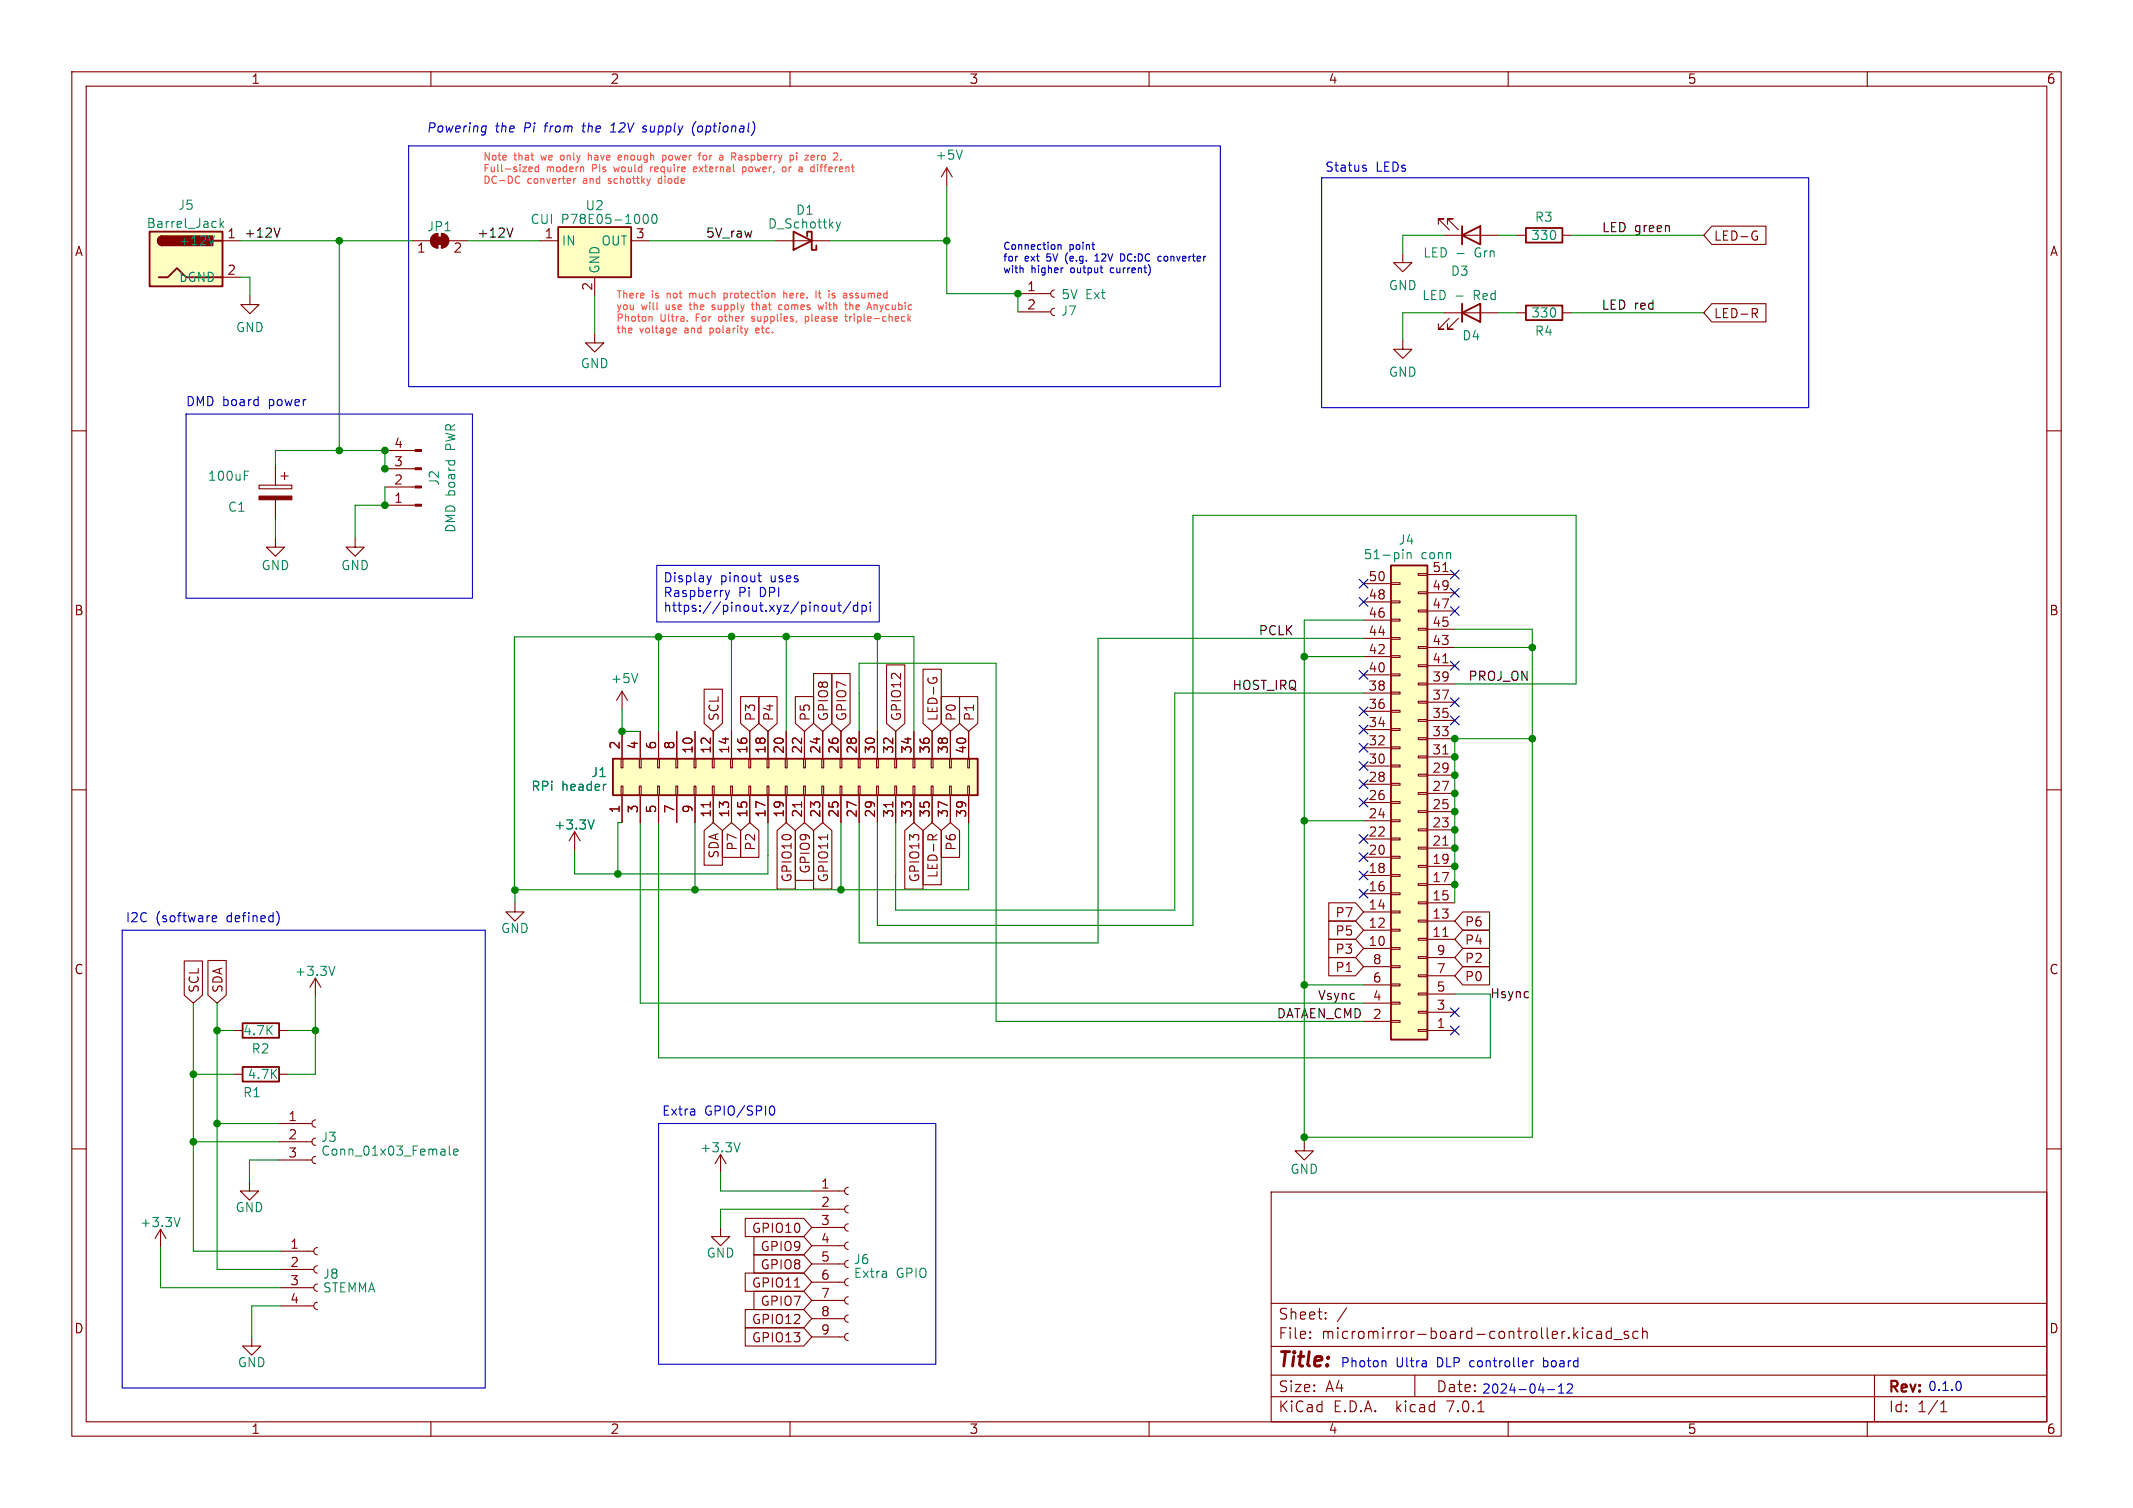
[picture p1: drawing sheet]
<svg xmlns="http://www.w3.org/2000/svg" width="297mm" height="210mm" viewBox="0 0 297 210" stroke-linecap="round" stroke-linejoin="round" font-family="sans-serif">
<g fill="none" stroke="#840000" stroke-width=".15">
<path d="M10 10h277v190h-277zM12 12h273v186h-273zM60 10v2M110 10v2M160 10v2M210 10v2M260 10v2M31 33.5h2.5M31 38.6h2.5M57.4 33.5h2.5M60.3 32.8l.7-.3v2a1.02 1.02 0 0 1-1-.6 1.02 1.02 0 0 1 .3-1.1zM61.5 32.5a1.02 1.02 0 0 1 1 1 1.02 1.02 0 0 1-1 1z"/>
<path d="M62.5 33.5h2.5M75.2 33.5h2.5M82.8 38.6v2.5M87.9 33.5h2.5M107.9 33.5h7.7M131.8 23.4l-.7 1.2M131.8 23.4v2.5M131.8 23.4l.8 1.2M195.3 35.3v1.3h-1.2l1.2 1.2 1.3-1.2h-1.3M200.3 31.2v-.7h.7h-.7l1.5 1.5M201 32.8h7.7M201.5 31.2v-.7h.8h-.8l1.6 1.5"/>
<path d="M211.2 32.8h1.3M217.6 32.8h1.2M238.3 31.5h7.6v2.5h-7.6l-1.1-1.2zM244.5 32.9h.2v.4l-.2 .1M244.5 32.2h.2M10 60h2M34.8 41.1v1.3h1.3l-1.3 1.3-1.3-1.3h1.3M82.8 46.5v1.3h1.3l-1.3 1.2-1.3-1.2h1.3M141.7 43.4h4.6M141.7 40.9h4.6M146.8 42.9a.51 .51 0 0 0-.5 .5 .51 .51 0 0 0 .5 .5M146.8 40.4a.51 .51 0 0 0-.5 .5 .51 .51 0 0 0 .5 .5"/>
<path d="M195.3 47.4v1.2h1.3l-1.3 1.3-1.2-1.3h1.2M201 43.6h7.7M201.8 44.3l-1.5 1.5h.7h-.7v-.7M203.1 44.3l-1.6 1.5h.8h-.8v-.7M211.2 43.6h1.3M217.6 43.6h1.2M238.3 42.3h7.6v2.5h-7.6l-1.1-1.2zM244.3 43.6l.4 .6M244.5 43l.2 .2v.3l-.2 .1M285 60h2M36.1 67.6h4.5v.5h-4.5zM38.4 74.9v1.3h1.2l-1.2 1.3-1.3-1.3h1.3"/>
<path d="M38.4 64.8v2.8M38.4 69.6v2.8M39.1 66.3h1M39.6 65.8v1M49.5 74.9v1.3h1.2l-1.2 1.3-1.3-1.3h1.3M53.6 62.7h4.2M53.6 65.3h4.2M53.6 67.8h4.2M53.6 70.4h4.2M197.5 79.9h1.3v.2h-1.3zM200.9 79.6h.7M86.6 96.3l-.7 1.2"/>
<path d="M86.6 96.3v2.5M86.6 96.3l.8 1.2M98 96h2.6v4.7l-1.3 1.2-1.3-1.2zM103.1 97h2.6v3.7l-1.3 1.2-1.3-1.2zM105.7 97h2.5v3.7l-1.3 1.2-1.2-1.2zM110.7 97h2.6v3.7l-1.3 1.2-1.3-1.2zM113.3 93.8h2.5v6.9l-1.2 1.2-1.3-1.2zM115.8 93.8h2.6v6.9l-1.3 1.2-1.3-1.2zM123.4 92.6h2.6v8.1l-1.3 1.2-1.3-1.2zM128.5 93.2h2.6v7.5l-1.3 1.2-1.3-1.2zM129.3 94.4l-.1 .2M129.9 94.6v-.2h.5l.1 .2"/>
<path d="M131.1 97h2.5v3.7l-1.3 1.2-1.2-1.2zM133.6 97h2.5v3.7l-1.2 1.2-1.3-1.2zM189.9 99.1h3.8M189.9 96.5h3.8M189.9 94h3.8M189.9 91.4h3.8M189.9 88.9h3.8M189.9 86.4h3.8M189.9 83.8h3.8M189.9 81.3h3.8M193.7 81.2h1.2v.2h-1.2zM193.7 83.7h1.2v.2h-1.2z"/>
<path d="M193.7 86.2h1.2v.3h-1.2zM193.7 88.8h1.2v.2h-1.2zM193.7 91.3h1.2v.3h-1.2zM193.7 93.9h1.2v.2h-1.2zM193.7 96.4h1.2v.2h-1.2zM193.7 98.9h1.2v.3h-1.2zM197.5 82.4h1.3v.3h-1.3zM197.5 85h1.3v.2h-1.3zM197.5 87.5h1.3v.3h-1.3zM197.5 90h1.3v.3h-1.3zM197.5 92.6h1.3v.2h-1.3zM197.5 95.1h1.3v.3h-1.3z"/>
<path d="M197.5 97.7h1.3v.2h-1.3zM198.8 97.8h3.8M198.8 95.3h3.8M198.8 92.7h3.8M198.8 90.2h3.8M198.8 87.6h3.8M198.8 85.1h3.8M198.8 82.6h3.8M198.8 80h3.8M200.9 92.3h.7M10 110h2M80 115.8l-.8 1.3"/>
<path d="M80 115.8v2.6M80 115.8l.8 1.3M86.5 109.5h.2v1.2h-.2zM86.5 105.7h.2v1.2h-.2zM86.6 101.9v3.8M86.6 110.7v3.9M89 109.5h.3v1.2h-.3zM89 105.7h.3v1.2h-.3zM89.2 101.9v3.8M89.2 110.7v3.9M91.6 109.5h.2v1.2h-.2zM91.6 105.7h.2v1.2h-.2z"/>
<path d="M91.7 101.9v3.8M91.7 110.7v3.9M94.1 109.5h.3v1.2h-.3zM94.1 105.7h.3v1.2h-.3zM94.2 101.9v3.8M94.2 110.7v3.9M96.6 109.5h.3v1.2h-.3zM96.6 105.7h.3v1.2h-.3zM96.8 101.9v3.8M96.8 110.7v3.9M98 115.7l1.3-1.1 1.3 1.1v4.8h-2.6zM98.9 111.7v.7"/>
<path d="M99.2 109.5h.2v1.2h-.2zM99.2 105.7h.2v1.2h-.2zM99.3 101.9v3.8M99.3 110.7v3.9M100.6 115.7l1.3-1.1 1.2 1.1v3.7h-2.5zM101.7 109.5h.3v1.2h-.3zM101.7 105.7h.3v1.2h-.3zM101.9 101.9v3.8M101.9 110.7v3.9M103.1 115.7l1.3-1.1 1.3 1.1v3.7h-2.6zM104.3 109.5h.2v1.2h-.2zM104.3 105.7h.2v1.2h-.2z"/>
<path d="M104.4 101.9v3.8M104.4 110.7v3.9M106.8 109.5h.3v1.2h-.3zM106.8 105.7h.3v1.2h-.3zM106.9 101.9v3.8M106.9 110.7v3.9M108.2 115.7l1.3-1.1 1.2 1.1v8.1h-2.5zM109.3 109.5h.3v1.2h-.3zM109.3 105.7h.3v1.2h-.3zM109.5 101.9v3.8M109.5 110.7v3.9M110.7 115.7l1.3-1.1 1.3 1.1v6.9h-2.6z"/>
<path d="M111.6 111.7v.7M111.9 109.5h.2v1.2h-.2zM111.9 105.7h.2v1.2h-.2zM112 101.9v3.8M112 110.7v3.9M113.3 115.7l1.3-1.1 1.2 1.1v8.1h-2.5zM114.4 109.5h.3v1.2h-.3zM114.4 105.7h.3v1.2h-.3zM114.6 101.9v3.8M114.6 110.7v3.9M115.2 116.2v.8M117 109.5h.2v1.2h-.2z"/>
<path d="M117 105.7h.2v1.2h-.2zM117.1 101.9v3.8M117.1 110.7v3.9M119.5 109.5h.3v1.2h-.3zM119.5 105.7h.3v1.2h-.3zM119.6 101.9v3.8M119.6 110.7v3.9M122 109.5h.3v1.2h-.3zM122 105.7h.3v1.2h-.3zM122.2 101.9v3.8M122.2 110.7v3.9M124.3 111.7v.7"/>
<path d="M124.6 109.5h.2v1.2h-.2zM124.6 105.7h.2v1.2h-.2zM124.7 101.9v3.8M124.7 110.7v3.9M126 115.7l1.3-1.1 1.2 1.1v8.1h-2.5zM127.1 109.5h.3v1.2h-.3zM127.1 105.7h.3v1.2h-.3zM127.3 101.9v3.8M127.3 110.7v3.9M128.5 115.7l1.3-1.1 1.3 1.1v7.5h-2.6zM129.2 117v-.5l.2-.3 .4 .1 .1 .7M129.7 109.5h.2v1.2h-.2z"/>
<path d="M129.7 105.7h.2v1.2h-.2zM129.8 101.9v3.8M129.8 110.7v3.9M130.5 116.2l-.6 .4M131.1 115.7l1.2-1.1 1.3 1.1v3.7h-2.5zM132.2 109.5h.3v1.2h-.3zM132.2 105.7h.3v1.2h-.3zM132.3 101.9v3.8M132.3 110.7v3.9M134.7 109.5h.3v1.2h-.3zM134.7 105.7h.3v1.2h-.3zM134.9 101.9v3.8"/>
<path d="M134.9 110.7v3.9M189.9 119.4h3.8M189.9 116.8h3.8M189.9 114.3h3.8M189.9 111.8h3.8M189.9 109.2h3.8M189.9 106.7h3.8M189.9 104.1h3.8M189.9 101.6h3.8M193.7 101.5h1.2v.2h-1.2zM193.7 104h1.2v.3h-1.2zM193.7 106.6h1.2v.2h-1.2z"/>
<path d="M193.7 109.1h1.2v.2h-1.2zM193.7 111.6h1.2v.3h-1.2zM193.7 114.2h1.2v.2h-1.2zM193.7 116.7h1.2v.3h-1.2zM193.7 119.3h1.2v.2h-1.2zM197.5 100.2h1.3v.3h-1.3zM197.5 102.7h1.3v.3h-1.3zM197.5 105.3h1.3v.2h-1.3zM197.5 107.8h1.3v.3h-1.3zM197.5 110.4h1.3v.2h-1.3zM197.5 112.9h1.3v.3h-1.3zM197.5 115.4h1.3v.3h-1.3z"/>
<path d="M197.5 118h1.3v.2h-1.3zM198.8 118.1h3.8M198.8 115.6h3.8M198.8 113h3.8M198.8 110.5h3.8M198.8 108h3.8M198.8 105.4h3.8M198.8 102.9h3.8M198.8 100.3h3.8M200.9 117.7h.7M200.9 105h.7M285 110h2"/>
<path d="M25.7 133.8h2.5v4.8l-1.3 1.1-1.2-1.1zM29 133.8h2.5v4.8l-1.3 1.1-1.2-1.1zM43.9 136.2l-.7 1.3M43.9 136.2v2.6M43.9 136.2l.8 1.3M71.7 125.7v1.3h1.3l-1.3 1.3-1.3-1.3h1.3M185 125.7h3.8l1.1 1.3-1.1 1.3h-3.8zM185 133.3h3.8l1.1 1.3-1.1 1.3h-3.8zM185 130.8h3.8l1.1 1.3-1.1 1.3h-3.8zM185 128.3h3.8l1.1 1.2-1.1 1.3h-3.8zM189.9 132.1h3.8M189.9 129.5h3.8"/>
<path d="M189.9 127h3.8M189.9 124.5h3.8M189.9 121.9h3.8M189.9 139.7h3.8M189.9 137.2h3.8M189.9 134.6h3.8M193.7 121.8h1.2v.2h-1.2zM193.7 124.3h1.2v.3h-1.2zM193.7 126.9h1.2v.2h-1.2zM193.7 129.4h1.2v.3h-1.2zM193.7 132h1.2v.2h-1.2zM193.7 134.5h1.2v.2h-1.2z"/>
<path d="M193.7 137h1.2v.3h-1.2zM193.7 139.6h1.2v.2h-1.2zM197.5 120.5h1.3v.3h-1.3zM197.5 123.1h1.3v.2h-1.3zM197.5 125.6h1.3v.3h-1.3zM197.5 128.1h1.3v.3h-1.3zM197.5 130.7h1.3v.2h-1.3zM197.5 133.2h1.3v.3h-1.3zM197.5 135.8h1.3v.2h-1.3zM197.5 138.3h1.3v.3h-1.3zM198.8 130.8h3.8M198.8 128.3h3.8"/>
<path d="M198.8 125.7h3.8M198.8 123.2h3.8M198.8 120.7h3.8M198.8 138.4h3.8M198.8 135.9h3.8M198.8 133.4h3.8M200.9 130.4h.7M203.7 129.5h3.7v2.6h-3.7l-1.1-1.3zM203.7 127h3.7v2.5h-3.7l-1.1-1.2zM203.7 132.1h3.7v2.5h-3.7l-1.1-1.2zM203.7 134.6h3.7v2.6h-3.7l-1.1-1.3zM10 160h2"/>
<path d="M32.5 143.5h1.3M32.5 149.6h1.3M38.9 159h4.5M38.9 156.5h4.5M38.9 143.5h1.2M38.9 149.6h1.2M43.9 158.5a.51 .51 0 0 0-.5 .5 .51 .51 0 0 0 .5 .5M43.9 156a.51 .51 0 0 0-.5 .5 .51 .51 0 0 0 .5 .5M181.6 159v1.3h1.3l-1.3 1.2-1.3-1.2h1.3M189.9 142.2h3.8M193.7 142.1h1.2v.3h-1.2zM197.5 140.8h1.3v.3h-1.3z"/>
<path d="M197.5 143.4h1.3v.2h-1.3zM198.8 143.5h3.8M198.8 141h3.8M285 160h2M22.4 171.2l-.8 1.3M22.4 171.2v2.5M22.4 171.2l.7 1.3M34.7 164.6v1.3h1.3l-1.3 1.2-1.2-1.2h1.2M38.9 161.5h4.5M39.1 179.3h4.6M39.1 176.8h4.6M39.1 174.2h4.6"/>
<path d="M43.9 161a.51 .51 0 0 0-.5 .5 .51 .51 0 0 0 .5 .6M44.2 178.8a.51 .51 0 0 0-.5 .5 .51 .51 0 0 0 .5 .5M44.2 176.3a.51 .51 0 0 0-.5 .5 .51 .51 0 0 0 .5 .5M44.2 173.7a.51 .51 0 0 0-.5 .5 .51 .51 0 0 0 .5 .6M100.3 170.9v1.3h1.3l-1.3 1.3-1.2-1.3h1.2M100.3 160.8l-.7 1.3M100.3 160.8v2.5M100.3 160.8l.8 1.3M103.8 169.7h8.1l1.1 1.2-1.1 1.3h-8.1zM103.8 177.3h8.1l1.1 1.3-1.1 1.2h-8.1zM105 172.2h6.9l1.1 1.3-1.1 1.3h-6.9zM105 179.8h6.9l1.1 1.3-1.1 1.3h-6.9z"/>
<path d="M105 174.8h6.9l1.1 1.2-1.1 1.3h-6.9zM110.6 179.2h.8M113 178.6h4.6M113 176h4.6M113 173.5h4.6M113 170.9h4.6M113 168.4h4.6M113 165.9h4.6M118.1 178.1a.51 .51 0 0 0-.5 .5 .51 .51 0 0 0 .5 .5M118.1 175.5a.51 .51 0 0 0-.5 .5 .51 .51 0 0 0 .5 .5M118.1 173a.51 .51 0 0 0-.5 .5 .51 .51 0 0 0 .5 .5M118.1 170.4a.51 .51 0 0 0-.5 .5 .51 .51 0 0 0 .5 .6"/>
<path d="M118.1 167.9a.51 .51 0 0 0-.5 .5 .51 .51 0 0 0 .5 .5M118.1 165.4a.51 .51 0 0 0-.5 .5 .51 .51 0 0 0 .5 .5M177 166h108v32h-108zM35.1 186.2v1.3h1.2l-1.2 1.2-1.3-1.2h1.3M39.1 181.9h4.6M44.2 181.4a.51 .51 0 0 0-.5 .5 .51 .51 0 0 0 .5 .5M60 198v2M103.8 184.9h8.1l1.1 1.3-1.1 1.3h-8.1zM103.8 182.4h8.1l1.1 1.2-1.1 1.3h-8.1zM110 198v2M113 186.2h4.6M113 183.6h4.6"/>
<path d="M113 181.1h4.6M118.1 185.7a.51 .51 0 0 0-.5 .5 .51 .51 0 0 0 .5 .5M118.1 183.1a.51 .51 0 0 0-.5 .5 .51 .51 0 0 0 .5 .6M118.1 180.6a.51 .51 0 0 0-.5 .5 .51 .51 0 0 0 .5 .5M160 198v2M177 194.5h108M177 191.5h108M177 187.5h108M177 181.5h108M182.4 186.3h.1l-.1 .1M182.4 185.5h.1l-.1 .1M184.6 183.6v.1"/>
<path d="M184.6 182.8v.1M197 191.5v3M205.8 196.6h.8M210 198v2M220.4 184.9v.1M220.4 185.4v1M220.4 184.9l-.1 .1h.1M221.7 185.5l-.4-.1-.3 .3v.4l.1 .2 .2 .1 .4-.1M222.4 185.5l.1-.1 .4 .1 .1 .9M223 185.8h-.5a.29 .29 0 0 0-.2 .3 .29 .29 0 0 0 .2 .3l.5-.1M224.4 185.5l-.5-.1-.3 .3v.4l.2 .2 .1 .1 .5-.1M224.4 184.9v1.5"/>
<path d="M224.7 186.5h1.2M226.7 185.5l-.3-.1-.3 .2 .1 .2 .5 .2 .1 .1-.1 .2-.1 .1-.5-.1M228.1 185.5l-.5-.1-.2 .3v.4l.1 .2 .1 .1 .5-.1M228.7 185.5a.37 .37 0 0 1 .7 .1v.8M228.7 184.9v1.5M260 198v2M261 191.5v6.5M270.2 196.6h.9M270.2 195.5l.4-.4v1.5"/>
</g>
<g fill="none" stroke="#840000" stroke-width=".25">
<path d="M20.8 32.3h10.2v7.6h-10.2zM22.1 38.6h1.3l1.2-1.3 1.3 1.3h5.1M22.6 32.9a.64 .64 0 0 0-.6 .6 .64 .64 0 0 0 .6 .7M29.7 33.5h1.3M77.7 31.6h10.2v7h-10.2zM110.5 32.3l2.5 1.2-2.5 1.3zM112.4 32.9v-.6h.6v2.5h.7v-.6M203.6 32.8l2.5-1.3v2.5zM203.6 31.5v2.5M212.5 31.8h5.1v2h-5.1zM203.6 43.6l2.5-1.3v2.5zM203.6 42.3v2.5"/>
<path d="M212.5 42.5h5.1v2.1h-5.1zM193.7 78.7h5.1v66.1h-5.1zM85.3 105.7h50.8v5h-50.8zM33.8 142.5h5.1v2h-5.1zM33.8 148.6h5.1v2h-5.1z"/>
</g>
<g fill="none" stroke="#008484" stroke-width=".15">
<path d="M29.9 32.8l-.5 1.3M30.7 30.4v1.3M30.8 31.2l.3 .5M31.1 30.8l-.4 .5M89.7 29.9h.3a.79 .79 0 0 1 0 1.2h-.2a.84 .84 0 0 1-.1-1.2zM90.9 30l.3-.1a.79 .79 0 0 1 0 1.2h-.3l-.1-.2v-.6zM116.4 30.9l.3 .9M116.7 31.8l-.1 .3-.2 .1M117 30.9l-.3 .9M134 20.9l-.4 1.3M202.9 35.3h1M202.7 41.2h1"/>
<path d="M34 65.6h.6M195.3 77v.8M195.9 77v.8M195.9 77.1l.2-.1h.3l.1 .8M88.8 93.8l-.4 1.3M82.7 114.2l-.4 1.2M84.3 109.2h.1M46.6 134.6l-.4 1.2M62.6 159.6v1.1l.1 .2M103.1 159.1l-.5 1.3M25.1 169.6l-.5 1.2M63.2 160.4l.6-.1-.1-.2-.3-.1-.2 .2v.6h.5"/>
</g>
<g fill="#ffffc2" stroke="#ffffc2" stroke-width=".14">
<path d="M193.7 78.7h5.1v66.1h-5.1z"/>
<path d="M77.7 31.6h10.2v7h-10.2z"/>
<path d="M20.8 32.3h10.2v7.6h-10.2z"/>
<path d="M85.3 105.7h50.8v5h-50.8z"/>
</g>
<g fill="#840000" stroke="#840000" stroke-width=".15">
<path d="M60.7 33h1v1h-1z"/>
<path d="M60.3 32.8l.7-.3v2a1.02 1.02 0 0 1-1-.6 1.02 1.02 0 0 1 .3-1.1z"/>
<path d="M61.5 32.5a1.02 1.02 0 0 1 1 1 1.02 1.02 0 0 1-1 1z"/>
<path d="M57.8 62.6h.9v.3h-.9z"/>
<path d="M57.8 65.2h.9v.2h-.9z"/>
<path d="M57.8 67.7h.9v.2h-.9z"/>
<path d="M57.8 70.2h.9v.3h-.9z"/>
<path d="M36.1 69.1h4.5v.5h-4.5z"/>
</g>
<g fill="#840000" stroke="#840000" stroke-width=".25">
<path d="M22.2 33.1l.4-.2v1.3a.63 .63 0 0 1-.6-.4 .63 .63 0 0 1 .2-.7z"/>
<path d="M22.6 32.9h7v1.3h-7z"/>
</g>
<path d="M39 31.8l-.4 1.2M71.4 31.8l-.4 1.2" fill="none" stroke="#000" stroke-width=".15"/>
<g fill="none" stroke="#0000c2" stroke-width=".15">
<path d="M67.3 17.5l.4 .1M67.6 18.3l-.1 .1M67.7 17.5l-.2 1.2M85 18.4h.7M85.2 17.4l-.1 .1M96.5 17.5l-.1 .5 .2 .8M104.9 17l.2 .8-.2 .7M56.9 20.3h113v33.5h-113zM147.3 34.1v.6M147.3 34.2l.2-.1h.2v.6M147.9 37.3h.1M152 34.1h.4"/>
<path d="M152.3 34.7h.1M152.5 36.4h.5M152.7 35.5l-.2 .1M156.4 35.4h-.4v1l.4-.1M160.1 37.3v.6M161.4 35.7h.3M161.7 36.3l-.3 .1M184 24.8h67.8v32h-67.8zM190.1 23.4l.2 .2-.2 .2M190.1 23l.1 .1M25.9 57.7h39.9v25.6h-39.9zM91.4 78.7h31v7.9h-31z"/>
<path d="M99 80.2l-.3 .8M101 82.2l.3 .9M101.3 83.1l-.2 .3M101.6 82.2l-.3 .9M105.5 80.2h.5M105.7 80.8l.1 .2h.2M114.5 84.4l.2-.1 .4 .1v.5l-.1 .2h-.3l-.2-.1zM115.7 84.3v.8h.3l.2-.1M116.2 84.3v.8M116.6 84.3h.5M116.8 83.9v1.1l.1 .1h.2M118.5 83.8l-1.1 1.6"/>
<path d="M119.4 84.4l-.3-.1-.3 .2v.4l.1 .2h.5M119.4 83.9v1.2M120 84.4l.4-.1 .2 .2v.4l-.1 .2h-.5M120 84.3v1.3M121.2 83.9v.1M121.2 84.3v.8M17 129.5h50.6v63.8h-50.6zM29.6 127.9l.6-.1-.1-.2-.4-.1-.1 .2v.6h.5M38.5 126.9a1.46 1.46 0 0 1 0 2M91.7 156.5h38.6v33.5h-38.6zM107.3 154.1l.3-.1a.79 .79 0 0 1 0 1.3l-.3-.1M192.8 189.5l.2 .2v.6"/>
<path d="M213.2 189.5v.8M213.5 189.5l-.2 .1-.1 .1M215.5 193.5h1M217 194h.7M217 193.1l.4-.4v1.3M218.2 192.9l.2-.2h.3l.2 .2 .1 .2-.1 .2-.7 .7h.8M273 192.5l.1 .4-.1 .6"/>
</g>
<g fill="none" stroke="#ff5545" stroke-width=".15">
<path d="M72.2 24.5l.2 .1M72.4 25.4l-.2 .1M73.6 23.8l.2 .1h.3M73.6 23.4l.2-.2h.2l.1 .2v.1l-.5 .1M75 23.3l-.3-.1-.2 .2 .1 .5h.4M75 22.9v1M79.9 24.9v.6M80.2 24.9l-.3 .2M81.9 21.3v1M82.1 21.6l-.2 .1M86.4 21.6h-.2l-.1 .2v.4l.3 .1M86.5 21.9l-.4 .1"/>
<path d="M90.6 23.2v.7M90.8 23.2l-.2 .2M91.7 24.9l-.1 .2 .1 .4M92.3 21.7l.2-.1 .2 .2M92.3 21.6v1M92.7 22.1l-.2 .2-.2-.1M96.9 23.2h-.2l-.2 .2 .1 .5h.3M97 23.5l-.5 .1M97.2 21.6h.4M97.6 21.3l-.2 .1M97.9 21.7v.5M100.3 21.6l.3 .1v.6"/>
<path d="M100.6 22.2l-.3 .1M100.6 21.9h-.3M103 21.6l-.1 .1M103 21.9l-.2 .2 .2 .2M103.4 23.3l.3-.1 .2 .2M103.4 23.2v1M103.9 23.7l-.2 .2h-.3M109 23.3l.3-.1 .2 .2v.3l-.2 .2h-.3l-.1-.2zM110.1 21.6h.2l.2 .2v.4l-.4 .1M110.9 21.3v.1M110.9 21.6v.7M113.1 21.6l.3 .1v.2l-.5 .1"/>
<path d="M113.4 22.2l-.3 .1M113.8 22.9v.1M113.8 23.2v.7M117.1 22.2v.1M90.7 44.1l.1 .1v.5M94 45.7l.2 .2-.5 .1M94.1 46.3l-.1 .1M95.7 44.6v.1M99.1 43.1h.1M99.3 42.5l-.2 .1 .2 .2M100.8 40.8v1M100.8 41.5h.1"/>
<path d="M100.9 40.8l-.1 .1M104.1 45.7l-.2 .7M104.6 42.5h.4M104.7 44.7h.1M104.8 42.1v.9l.2 .1M104.8 44.1l-.1 .1 .1 .2M105.4 45.7l-.2 .1v.4l.2 .2M105.7 45.9l-.5 .1M107.8 40.8l.1 .2v.5M108.9 42.5h-.3l-.2 .1 .1 .5h.4M109.1 40.5v1M109.4 40.8l-.3 .1"/>
<path d="M112.1 44.1v1M112.1 44.7h.3M112.4 44.1h-.3M113.6 40.5v1M113.9 42.5l.2 .6 .2-.5 .2 .5 .2-.6M113.9 40.8h.4M114.1 40.5v1M115.9 41.5h.2M116.1 40.8l-.2 .2v.1l.2 .1M117.6 42.5h.4M117.6 44.1h.4M117.8 43.7v.9l.2 .1"/>
<path d="M117.8 43.1h.2M117.9 40.9v.6M117.9 41.5h-.1M117.9 41.1h-.1M118.3 42.1v1M118.6 42.5h-.3M121 42.1l.4 1M121.7 42.5v.6M121.9 42.5h-.2M126.4 43.7v1M126.5 44.4l.3 .3M126.8 44.1l-.4 .4"/>
</g>
<g fill="none" stroke="#008400" stroke-width=".15">
<path d="M33.5 33.5h23.9M33.5 38.6h1.3v2.5M47.2 33.5v29.2M65 33.5h10.2M90.4 33.5h17.5M115.6 33.5h16.2M131.8 25.9v15h9.9v2.5M201 32.8h-5.7v2.5M208.7 32.8h2.5M218.8 32.8h18.4M82.8 41.1v5.4M201 43.6h-5.7v3.8"/>
<path d="M208.7 43.6h2.5M218.8 43.6h18.4M38.4 64.8v-2.1h15.2v2.8M38.4 72.4v2.5M53.6 67.8v2.6h-4.1v4.5M86.6 98.8v3.1h2.6M91.7 88.7h-20.1v35.3h.1M101.9 88.6v13.3M109.5 88.6v13.3M122.2 88.6v13.3M181.6 91.4h8.3M189.9 86.4h-8.3v72.6"/>
<path d="M189.9 96.5h-26.3v30.2h-38.9v-12.1M189.9 88.9h-37v42.4h-33.3v-16.7M202.6 87.6h10.8v70.8h-31.8M202.6 90.2h10.8M202.6 95.3h16.9v-23.5h-53.4v57.1h-43.9v-14.3M86.6 114.6h-.6v7.1M89.2 114.6v25.1h100.7M91.7 101.9v-13.3h35.6v13.3M91.7 114.6v32.7h115.8v-8.9h-4.9M96.8 114.6v9.3M106.9 119.2h.1M106.9 114.6v7.1h-26.9v-3.3"/>
<path d="M117.1 114.6v9.3M119.6 101.9v-9.5h19.1v49.8h51.2M134.9 114.6v9.3h-63.2v1.8M181.6 114.3h8.3M213.4 102.9h-10.8v22.8M26.9 139.7v34.5h12.2M30.2 139.7v37.1h8.9M43.9 138.8v10.8h-3.8M122.2 123.7h.1M181.6 137.2h8.3M26.9 149.6h5.6M26.9 159h12"/>
<path d="M30.2 143.5h2.3M30.2 156.5h8.7M40.1 143.5h3.8M22.4 173.7v5.6h16.7M38.9 161.5h-4.2v3.1M100.3 163.3v2.6h12.7M113 168.4h-12.7v2.5M39.1 181.9h-4v4.3"/>
</g>
<g fill="none" stroke="#000084" stroke-width=".15">
<path d="M202 79.4l1.2 1.2M203.2 79.4l-1.2 1.2M189.3 98.5l1.2 1.2M189.3 80.7l1.2 1.2M189.3 93.4l1.2 1.2M189.3 83.2l1.2 1.2M190.5 98.5l-1.2 1.2M190.5 80.7l-1.2 1.2M190.5 93.4l-1.2 1.2M190.5 83.2l-1.2 1.2M202 97.2l1.2 1.2M202 99.7l1.2 1.2"/>
<path d="M202 81.9l1.2 1.3M202 92.1l1.2 1.2M202 84.5l1.2 1.2M203.2 97.2l-1.2 1.2M203.2 99.7l-1.2 1.2M203.2 81.9l-1.2 1.3M203.2 92.1l-1.2 1.2M203.2 84.5l-1.2 1.2M189.3 108.6l1.2 1.2M189.3 101l1.2 1.2M189.3 111.2l1.2 1.2M189.3 118.8l1.2 1.2"/>
<path d="M189.3 116.2l1.2 1.2M189.3 103.5l1.2 1.2M189.3 106.1l1.2 1.2M190.5 108.6l-1.2 1.2M190.5 101l-1.2 1.2M190.5 111.2l-1.2 1.2M190.5 118.8l-1.2 1.2M190.5 116.2l-1.2 1.2M190.5 103.5l-1.2 1.2M190.5 106.1l-1.2 1.2M189.3 121.3l1.2 1.2M189.3 123.9l1.2 1.2"/>
<path d="M190.5 121.3l-1.2 1.2M190.5 123.9l-1.2 1.2M202 142.9l1.2 1.2M202 140.4l1.2 1.2M203.2 142.9l-1.2 1.2M203.2 140.4l-1.2 1.2"/>
</g>
<g fill="#008400" stroke="#008400" stroke-width=".15">
<circle cx="131.8" cy="33.5" r=".46"/>
<circle cx="117.1" cy="123.9" r=".46"/>
<circle cx="141.7" cy="40.9" r=".46"/>
<circle cx="202.6" cy="113" r=".46"/>
<circle cx="202.6" cy="115.6" r=".46"/>
<circle cx="202.6" cy="118.1" r=".46"/>
<circle cx="202.6" cy="105.4" r=".46"/>
<circle cx="202.6" cy="102.9" r=".46"/>
<circle cx="213.4" cy="102.9" r=".46"/>
<circle cx="181.6" cy="158.4" r=".46"/>
<circle cx="181.6" cy="137.2" r=".46"/>
<circle cx="181.6" cy="91.4" r=".46"/>
<circle cx="202.6" cy="123.2" r=".46"/>
<circle cx="202.6" cy="120.7" r=".46"/>
<circle cx="213.4" cy="90.2" r=".46"/>
<circle cx="181.6" cy="114.3" r=".46"/>
<circle cx="202.6" cy="110.5" r=".46"/>
<circle cx="202.6" cy="108" r=".46"/>
<circle cx="26.9" cy="159" r=".46"/>
<circle cx="26.9" cy="149.6" r=".46"/>
<circle cx="30.2" cy="156.5" r=".46"/>
<circle cx="30.2" cy="143.5" r=".46"/>
<circle cx="43.9" cy="143.5" r=".46"/>
<circle cx="86" cy="121.7" r=".46"/>
<circle cx="96.8" cy="123.9" r=".46"/>
<circle cx="91.7" cy="88.7" r=".46"/>
<circle cx="53.6" cy="65.3" r=".46"/>
<circle cx="47.2" cy="33.5" r=".46"/>
<circle cx="47.2" cy="62.7" r=".46"/>
<circle cx="53.6" cy="62.7" r=".46"/>
<circle cx="71.7" cy="124" r=".46"/>
<circle cx="86.6" cy="101.9" r=".46"/>
<circle cx="53.6" cy="70.4" r=".46"/>
<circle cx="101.9" cy="88.6" r=".46"/>
<circle cx="109.5" cy="88.6" r=".46"/>
<circle cx="122.2" cy="88.6" r=".46"/>
</g>
<text font-size="2.8" fill="#840000" x="178" y="190.8">Title:</text>
<g font-size="2.1" fill="#840000">
<text x="178" y="183.9">Sheet:</text>
<text x="186.2" y="183.9">/</text>
<text x="178" y="186.6">File:</text>
<text x="184" y="186.6">micromirror-board-controller.kicad_sch</text>
<text x="178" y="196.8">KiCad</text>
<text x="178" y="194">Size:</text>
<text x="184.6" y="194">A4</text>
<text x="185.7" y="196.8">E.D.A.</text>
<text x="194.4" y="196.8">kicad</text>
<text x="200" y="194">Date:</text>
<text x="201.5" y="196.8">7.0.1</text>
<text x="263" y="194.2">Rev:</text>
<text x="263" y="196.8">Id:</text>
<text x="267" y="196.8">1/1</text>
</g>
<g font-size="1.8" fill="#840000">
<text x="35" y="11.8">1</text>
<text x="85" y="11.8">2</text>
<text x="135" y="11.8">3</text>
<text x="185" y="11.8">4</text>
<text x="235" y="11.8">5</text>
<text x="285" y="11.8">6</text>
<text x="10.4" y="35.8">A</text>
<text x="31.6" y="33.3">1</text>
<text x="58" y="35.4">1</text>
<text x="63.1" y="35.4">2</text>
<text x="75.8" y="33.3">1</text>
<text x="88.5" y="33.3">3</text>
<text x="238.7" y="33.7">LED-G</text>
<text x="285.4" y="35.8">A</text>
<text x="31.6" y="38.4">2</text>
<text x="82.5" y="40.5" transform="rotate(-90 82.5 40.5)">2</text>
<text x="143" y="40.6">1</text>
<text x="143" y="43.2">2</text>
<text x="238.7" y="44.5">LED-R</text>
<text x="54.8" y="65">3</text>
<text x="54.8" y="62.5">4</text>
<text x="54.8" y="70.1">1</text>
<text x="54.8" y="67.6">2</text>
<text x="190.5" y="83.6">48</text>
<text x="190.5" y="81">50</text>
<text x="199.4" y="82.3">49</text>
<text x="199.4" y="79.8">51</text>
<text x="10.3" y="85.8">B</text>
<text x="190.5" y="88.6">44</text>
<text x="190.5" y="86.1">46</text>
<text x="199.4" y="89.9">43</text>
<text x="199.4" y="87.4">45</text>
<text x="199.4" y="84.8">47</text>
<text x="285.3" y="85.8">B</text>
<text x="190.5" y="93.7">40</text>
<text x="190.5" y="91.2">42</text>
<text x="199.4" y="95">39</text>
<text x="199.4" y="92.5">41</text>
<text x="100.2" y="100.4" transform="rotate(-90 100.2 100.4)">SCL</text>
<text x="105.3" y="100.4" transform="rotate(-90 105.3 100.4)">P3</text>
<text x="107.9" y="100.4" transform="rotate(-90 107.9 100.4)">P4</text>
<text x="112.9" y="100.4" transform="rotate(-90 112.9 100.4)">P5</text>
<text x="115.5" y="100.4" transform="rotate(-90 115.5 100.4)">GPIO8</text>
<text x="118" y="100.4" transform="rotate(-90 118 100.4)">GPIO7</text>
<text x="125.6" y="100.4" transform="rotate(-90 125.6 100.4)">GPIO12</text>
<text x="130.7" y="100.4" transform="rotate(-90 130.7 100.4)">LED-G</text>
<text x="133.3" y="100.4" transform="rotate(-90 133.3 100.4)">P0</text>
<text x="135.8" y="100.4" transform="rotate(-90 135.8 100.4)">P1</text>
<text x="190.5" y="101.3">34</text>
<text x="190.5" y="98.8">36</text>
<text x="190.5" y="96.3">38</text>
<text x="199.4" y="100.1">35</text>
<text x="199.4" y="97.5">37</text>
<text x="86.4" y="104.4" transform="rotate(-90 86.4 104.4)">2</text>
<text x="88.9" y="104.4" transform="rotate(-90 88.9 104.4)">4</text>
<text x="91.4" y="104.4" transform="rotate(-90 91.4 104.4)">6</text>
<text x="94" y="104.4" transform="rotate(-90 94 104.4)">8</text>
<text x="96.5" y="105" transform="rotate(-90 96.5 105)">10</text>
<text x="99.1" y="105" transform="rotate(-90 99.1 105)">12</text>
<text x="101.6" y="105" transform="rotate(-90 101.6 105)">14</text>
<text x="104.1" y="105" transform="rotate(-90 104.1 105)">16</text>
<text x="106.7" y="105" transform="rotate(-90 106.7 105)">18</text>
<text x="109.2" y="105" transform="rotate(-90 109.2 105)">20</text>
<text x="111.8" y="105" transform="rotate(-90 111.8 105)">22</text>
<text x="114.3" y="105" transform="rotate(-90 114.3 105)">24</text>
<text x="116.8" y="105" transform="rotate(-90 116.8 105)">26</text>
<text x="119.4" y="105" transform="rotate(-90 119.4 105)">28</text>
<text x="121.9" y="105" transform="rotate(-90 121.9 105)">30</text>
<text x="124.5" y="105" transform="rotate(-90 124.5 105)">32</text>
<text x="127" y="105" transform="rotate(-90 127 105)">34</text>
<text x="129.5" y="105" transform="rotate(-90 129.5 105)">36</text>
<text x="132.1" y="105" transform="rotate(-90 132.1 105)">38</text>
<text x="134.6" y="105" transform="rotate(-90 134.6 105)">40</text>
<text x="190.5" y="106.4">30</text>
<text x="190.5" y="103.9">32</text>
<text x="199.4" y="107.7">29</text>
<text x="199.4" y="105.2">31</text>
<text x="199.4" y="102.6">33</text>
<text x="86.4" y="113.3" transform="rotate(-90 86.4 113.3)">1</text>
<text x="88.9" y="113.3" transform="rotate(-90 88.9 113.3)">3</text>
<text x="91.4" y="113.3" transform="rotate(-90 91.4 113.3)">5</text>
<text x="94" y="113.3" transform="rotate(-90 94 113.3)">7</text>
<text x="96.5" y="113.3" transform="rotate(-90 96.5 113.3)">9</text>
<text x="99.1" y="113.9" transform="rotate(-90 99.1 113.9)">11</text>
<text x="101.6" y="113.9" transform="rotate(-90 101.6 113.9)">13</text>
<text x="104.1" y="113.9" transform="rotate(-90 104.1 113.9)">15</text>
<text x="106.7" y="113.9" transform="rotate(-90 106.7 113.9)">17</text>
<text x="109.2" y="113.9" transform="rotate(-90 109.2 113.9)">19</text>
<text x="111.8" y="113.9" transform="rotate(-90 111.8 113.9)">21</text>
<text x="114.3" y="113.9" transform="rotate(-90 114.3 113.9)">23</text>
<text x="116.8" y="113.9" transform="rotate(-90 116.8 113.9)">25</text>
<text x="119.4" y="113.9" transform="rotate(-90 119.4 113.9)">27</text>
<text x="121.9" y="113.9" transform="rotate(-90 121.9 113.9)">29</text>
<text x="124.5" y="113.9" transform="rotate(-90 124.5 113.9)">31</text>
<text x="127" y="113.9" transform="rotate(-90 127 113.9)">33</text>
<text x="129.5" y="113.9" transform="rotate(-90 129.5 113.9)">35</text>
<text x="132.1" y="113.9" transform="rotate(-90 132.1 113.9)">37</text>
<text x="134.6" y="113.9" transform="rotate(-90 134.6 113.9)">39</text>
<text x="190.5" y="111.5">26</text>
<text x="190.5" y="109">28</text>
<text x="199.4" y="112.8">25</text>
<text x="199.4" y="110.2">27</text>
<text x="100.2" y="119.7" transform="rotate(-90 100.2 119.7)">SDA</text>
<text x="102.8" y="118.6" transform="rotate(-90 102.8 118.6)">P7</text>
<text x="105.3" y="118.6" transform="rotate(-90 105.3 118.6)">P2</text>
<text x="133.3" y="118.6" transform="rotate(-90 133.3 118.6)">P6</text>
<text x="190.5" y="119.1">20</text>
<text x="190.5" y="116.6">22</text>
<text x="190.5" y="114">24</text>
<text x="199.4" y="117.9">21</text>
<text x="199.4" y="115.3">23</text>
<text x="110.4" y="123" transform="rotate(-90 110.4 123)">GPIO10</text>
<text x="112.9" y="121.8" transform="rotate(-90 112.9 121.8)">GPIO9</text>
<text x="115.5" y="123" transform="rotate(-90 115.5 123)">GPIO11</text>
<text x="128.2" y="123" transform="rotate(-90 128.2 123)">GPIO13</text>
<text x="130.7" y="122.4" transform="rotate(-90 130.7 122.4)">LED-R</text>
<text x="190.5" y="124.2">16</text>
<text x="190.5" y="121.7">18</text>
<text x="199.4" y="125.5">15</text>
<text x="199.4" y="122.9">17</text>
<text x="199.4" y="120.4">19</text>
<text x="185.8" y="127.9">P7</text>
<text x="185.8" y="130.5">P5</text>
<text x="190.5" y="131.8">10</text>
<text x="190.5" y="129.3">12</text>
<text x="190.5" y="126.7">14</text>
<text x="199.4" y="130.6">11</text>
<text x="199.4" y="128">13</text>
<text x="204" y="131.7">P4</text>
<text x="204" y="129.2">P6</text>
<text x="10.3" y="135.8">C</text>
<text x="185.8" y="135.5">P1</text>
<text x="185.8" y="133">P3</text>
<text x="191.1" y="136.9">6</text>
<text x="191.1" y="134.4">8</text>
<text x="200" y="135.6">7</text>
<text x="200" y="133.1">9</text>
<text x="204" y="134.3">P2</text>
<text x="204" y="136.8">P0</text>
<text x="285.3" y="135.8">C</text>
<text x="27.8" y="138.3" transform="rotate(-90 27.8 138.3)">SCL</text>
<text x="31.1" y="138.3" transform="rotate(-90 31.1 138.3)">SDA</text>
<text x="191.1" y="139.4">4</text>
<text x="200" y="143.3">1</text>
<text x="200" y="140.7">3</text>
<text x="200" y="138.2">5</text>
<text x="40.1" y="156.2">1</text>
<text x="40.1" y="158.8">2</text>
<text x="40.1" y="161.3">3</text>
<text x="114.3" y="165.6">1</text>
<text x="40.4" y="174">1</text>
<text x="104.6" y="171.9">GPIO10</text>
<text x="114.3" y="168.1">2</text>
<text x="114.3" y="170.7">3</text>
<text x="114.3" y="173.2">4</text>
<text x="40.4" y="176.5">2</text>
<text x="40.4" y="179.1">3</text>
<text x="104.6" y="179.5">GPIO11</text>
<text x="105.8" y="174.4">GPIO9</text>
<text x="105.8" y="176.9">GPIO8</text>
<text x="114.3" y="175.8">5</text>
<text x="114.3" y="178.3">6</text>
<text x="10.3" y="185.8">D</text>
<text x="40.4" y="181.6">4</text>
<text x="104.6" y="184.6">GPIO12</text>
<text x="105.8" y="182">GPIO7</text>
<text x="114.3" y="180.8">7</text>
<text x="114.3" y="183.4">8</text>
<text x="114.3" y="185.9">9</text>
<text x="285.3" y="185.8">D</text>
<text x="104.6" y="187.1">GPIO13</text>
<text x="35" y="199.8">1</text>
<text x="85" y="199.8">2</text>
<text x="135" y="199.8">3</text>
<text x="185" y="199.8">4</text>
<text x="235" y="199.8">5</text>
<text x="285" y="199.8">6</text>
</g>
<g font-size="1.8" fill="#0000c2">
<text x="59.4" y="18.5">Powering</text>
<text x="68.9" y="18.5">the</text>
<text x="73" y="18.5">Pi from</text>
<text x="81.4" y="18.5">the</text>
<text x="85.4" y="18.5">12V supply</text>
<text x="97" y="18.5">(optional)</text>
<text x="184.5" y="24">Status</text>
<text x="191.6" y="24">LEDs</text>
<text x="25.9" y="56.6">DMD board</text>
<text x="37.5" y="56.6">power</text>
<text x="92.4" y="81.3">Display</text>
<text x="92.4" y="83.4">Raspberry</text>
<text x="100.3" y="81.3">pinout</text>
<text x="102.9" y="83.4">Pi</text>
<text x="105.8" y="83.4">DPI</text>
<text x="107.3" y="81.3">uses</text>
<text x="92.4" y="85.5">https://pinout.xyz/pinout/dpi</text>
<text x="17.5" y="128.5">I2C</text>
<text x="21.7" y="128.5">(software</text>
<text x="31.6" y="128.5">defined)</text>
<text x="92.2" y="155.4">Extra</text>
<text x="98.1" y="155.4">GPIO/SPI0</text>
<text x="186.7" y="190.5">Photon</text>
<text x="194.4" y="190.5">Ultra</text>
<text x="200.1" y="190.5">DLP controller</text>
<text x="215.1" y="190.5">board</text>
<text x="206.4" y="194.2">2024-04-12</text>
<text x="268.5" y="193.8">0.1.0</text>
</g>
<g font-size="1.8" fill="#008484">
<text x="130.2" y="22.4">+5V</text>
<text x="24.8" y="29.4">J5</text>
<text x="81.5" y="29.4">U2</text>
<text x="20.4" y="31.9">Barrel_Jack</text>
<text x="24.8" y="34.4">+12V</text>
<text x="59.4" y="32.4">JP1</text>
<text x="73.8" y="31.4">CUI</text>
<text x="78.1" y="31.4">P78E05-1000</text>
<text x="78.2" y="34.4">IN</text>
<text x="83.6" y="34.4">OUT</text>
<text x="106.9" y="32">D_Schottky</text>
<text x="110.8" y="30.1">D1</text>
<text x="213.2" y="33.6">330</text>
<text x="213.7" y="31.1">R3</text>
<text x="24.8" y="39.4">bGND</text>
<text x="83.6" y="38.1" transform="rotate(-90 83.6 38.1)">GND</text>
<text x="147.7" y="41.8">5V Ext</text>
<text x="193.3" y="40.6">GND</text>
<text x="198" y="42">LED -</text>
<text x="198.1" y="36">LED -</text>
<text x="202" y="38.6">D3</text>
<text x="205.2" y="42">Red</text>
<text x="205.3" y="36">Grn</text>
<text x="32.8" y="46.4">GND</text>
<text x="147.7" y="44.1">J7</text>
<text x="203.5" y="47.6">D4</text>
<text x="213.2" y="44.4">330</text>
<text x="213.7" y="46.9">R4</text>
<text x="80.8" y="51.4">GND</text>
<text x="193.3" y="52.6">GND</text>
<text x="63.6" y="62.7" transform="rotate(-90 63.6 62.7)">PWR</text>
<text x="28.9" y="67.1">100uF</text>
<text x="31.7" y="71.4">C1</text>
<text x="61.3" y="67.7" transform="rotate(-90 61.3 67.7)">J2</text>
<text x="63.6" y="74.3" transform="rotate(-90 63.6 74.3)">DMD board</text>
<text x="194.7" y="76">J4</text>
<text x="36.4" y="79.6">GND</text>
<text x="47.5" y="79.6">GND</text>
<text x="189.8" y="78">51-pin</text>
<text x="197.8" y="78">conn</text>
<text x="85" y="95.3">+5V</text>
<text x="73.9" y="110.3">RPi</text>
<text x="78.2" y="110.3">header</text>
<text x="82.3" y="108.4">J1</text>
<text x="77.1" y="115.7">+3.3V</text>
<text x="69.7" y="130.1">GND</text>
<text x="41" y="136.1">+3.3V</text>
<text x="33.8" y="144.3">4.7K</text>
<text x="35" y="146.9">R2</text>
<text x="33.8" y="153">R1</text>
<text x="34.4" y="150.4">4.7K</text>
<text x="44.7" y="159.2">J3</text>
<text x="44.7" y="161.1">Conn_01x03_Female</text>
<text x="97.4" y="160.6">+3.3V</text>
<text x="179.6" y="163.6">GND</text>
<text x="19.4" y="171.1">+3.3V</text>
<text x="32.7" y="169">GND</text>
<text x="44.9" y="178.2">J8</text>
<text x="98.3" y="175.3">GND</text>
<text x="118.8" y="176.2">J6</text>
<text x="118.8" y="178.1">Extra</text>
<text x="124.8" y="178.1">GPIO</text>
<text x="44.9" y="180.2">STEMMA</text>
<text x="33.1" y="190.6">GND</text>
</g>
<g font-size="1.8">
<text x="34" y="33.2">+12V</text>
<text x="66.5" y="33.2">+12V</text>
<text x="98.3" y="33.2">5V_raw</text>
<text x="223.1" y="32.4">LED green</text>
<text x="223" y="43.2">LED red</text>
<text x="175.2" y="88.6">PCLK</text>
<text x="204.5" y="94.9">PROJ_ON</text>
<text x="171.6" y="96.2">HOST_IRQ</text>
<text x="177.8" y="141.9">DATAEN_CMD 2</text>
<text x="183.5" y="139.4">Vsync</text>
<text x="207.5" y="139.1">Hsync</text>
</g>
<g font-size="1.4" fill="#ff5545">
<text x="67.3" y="22.4">Note</text>
<text x="71.6" y="22.4">that</text>
<text x="75.5" y="22.4">we</text>
<text x="78.4" y="22.4">only</text>
<text x="82.4" y="22.4">have</text>
<text x="86.8" y="22.4">enough</text>
<text x="93.1" y="22.4">power</text>
<text x="98.4" y="22.4">for</text>
<text x="101.4" y="22.4">a</text>
<text x="103.3" y="22.4">Raspberry</text>
<text x="111.6" y="22.4">pi</text>
<text x="113.9" y="22.4">zero</text>
<text x="67.3" y="24">Full-sized</text>
<text x="67.3" y="25.7">DC-DC</text>
<text x="73.5" y="25.7">converter</text>
<text x="76.2" y="24">modern</text>
<text x="81.4" y="25.7">and</text>
<text x="82.6" y="24">PIs</text>
<text x="85" y="25.7">schottky</text>
<text x="85.9" y="24">would</text>
<text x="91.1" y="24">require</text>
<text x="92.2" y="25.7">diode</text>
<text x="97.3" y="24">external</text>
<text x="104.3" y="24">power,</text>
<text x="110" y="24">or</text>
<text x="112.5" y="24">a</text>
<text x="114.3" y="24">different</text>
<text x="85.9" y="41.6">There</text>
<text x="90.8" y="41.6">is</text>
<text x="93" y="41.6">not</text>
<text x="96.3" y="41.6">much</text>
<text x="101.3" y="41.6">protection</text>
<text x="109.8" y="41.6">here.</text>
<text x="114.5" y="41.6">It</text>
<text x="116.5" y="41.6">is</text>
<text x="118.7" y="41.6">assumed</text>
<text x="85.9" y="43.2">you</text>
<text x="85.9" y="44.9">Photon</text>
<text x="85.9" y="46.5">the</text>
<text x="89.1" y="46.5">voltage</text>
<text x="89.4" y="43.2">will</text>
<text x="92" y="44.9">Ultra.</text>
<text x="92.9" y="43.2">use</text>
<text x="95.5" y="46.5">and</text>
<text x="96.4" y="43.2">the</text>
<text x="97.1" y="44.9">For</text>
<text x="99.2" y="46.5">polarity</text>
<text x="99.7" y="43.2">supply</text>
<text x="100.4" y="44.9">other</text>
<text x="105.2" y="44.9">supplies,</text>
<text x="105.4" y="43.2">that</text>
<text x="105.8" y="46.5">etc.</text>
<text x="109.3" y="43.2">comes</text>
<text x="112.8" y="44.9">please</text>
<text x="115" y="43.2">with</text>
<text x="118.6" y="44.9">triple-check</text>
<text x="119" y="43.2">the</text>
<text x="122.2" y="43.2">Anycubic</text>
</g>
<g font-size="1.4" fill="#0000c2">
<text x="139.7" y="34.9">Connection</text>
<text x="148.9" y="34.9">point</text>
<text x="139.7" y="36.5">for</text>
<text x="139.7" y="38.1">with</text>
<text x="142.7" y="36.5">ext</text>
<text x="143.6" y="38.1">higher</text>
<text x="145.9" y="36.5">5V</text>
<text x="148.7" y="36.5">(e.g.</text>
<text x="149.3" y="38.1">output</text>
<text x="153" y="36.5">12V</text>
<text x="155" y="38.1">current)</text>
<text x="156.7" y="36.5">DC:DC</text>
<text x="162.1" y="36.5">converter</text>
</g>
</svg>
